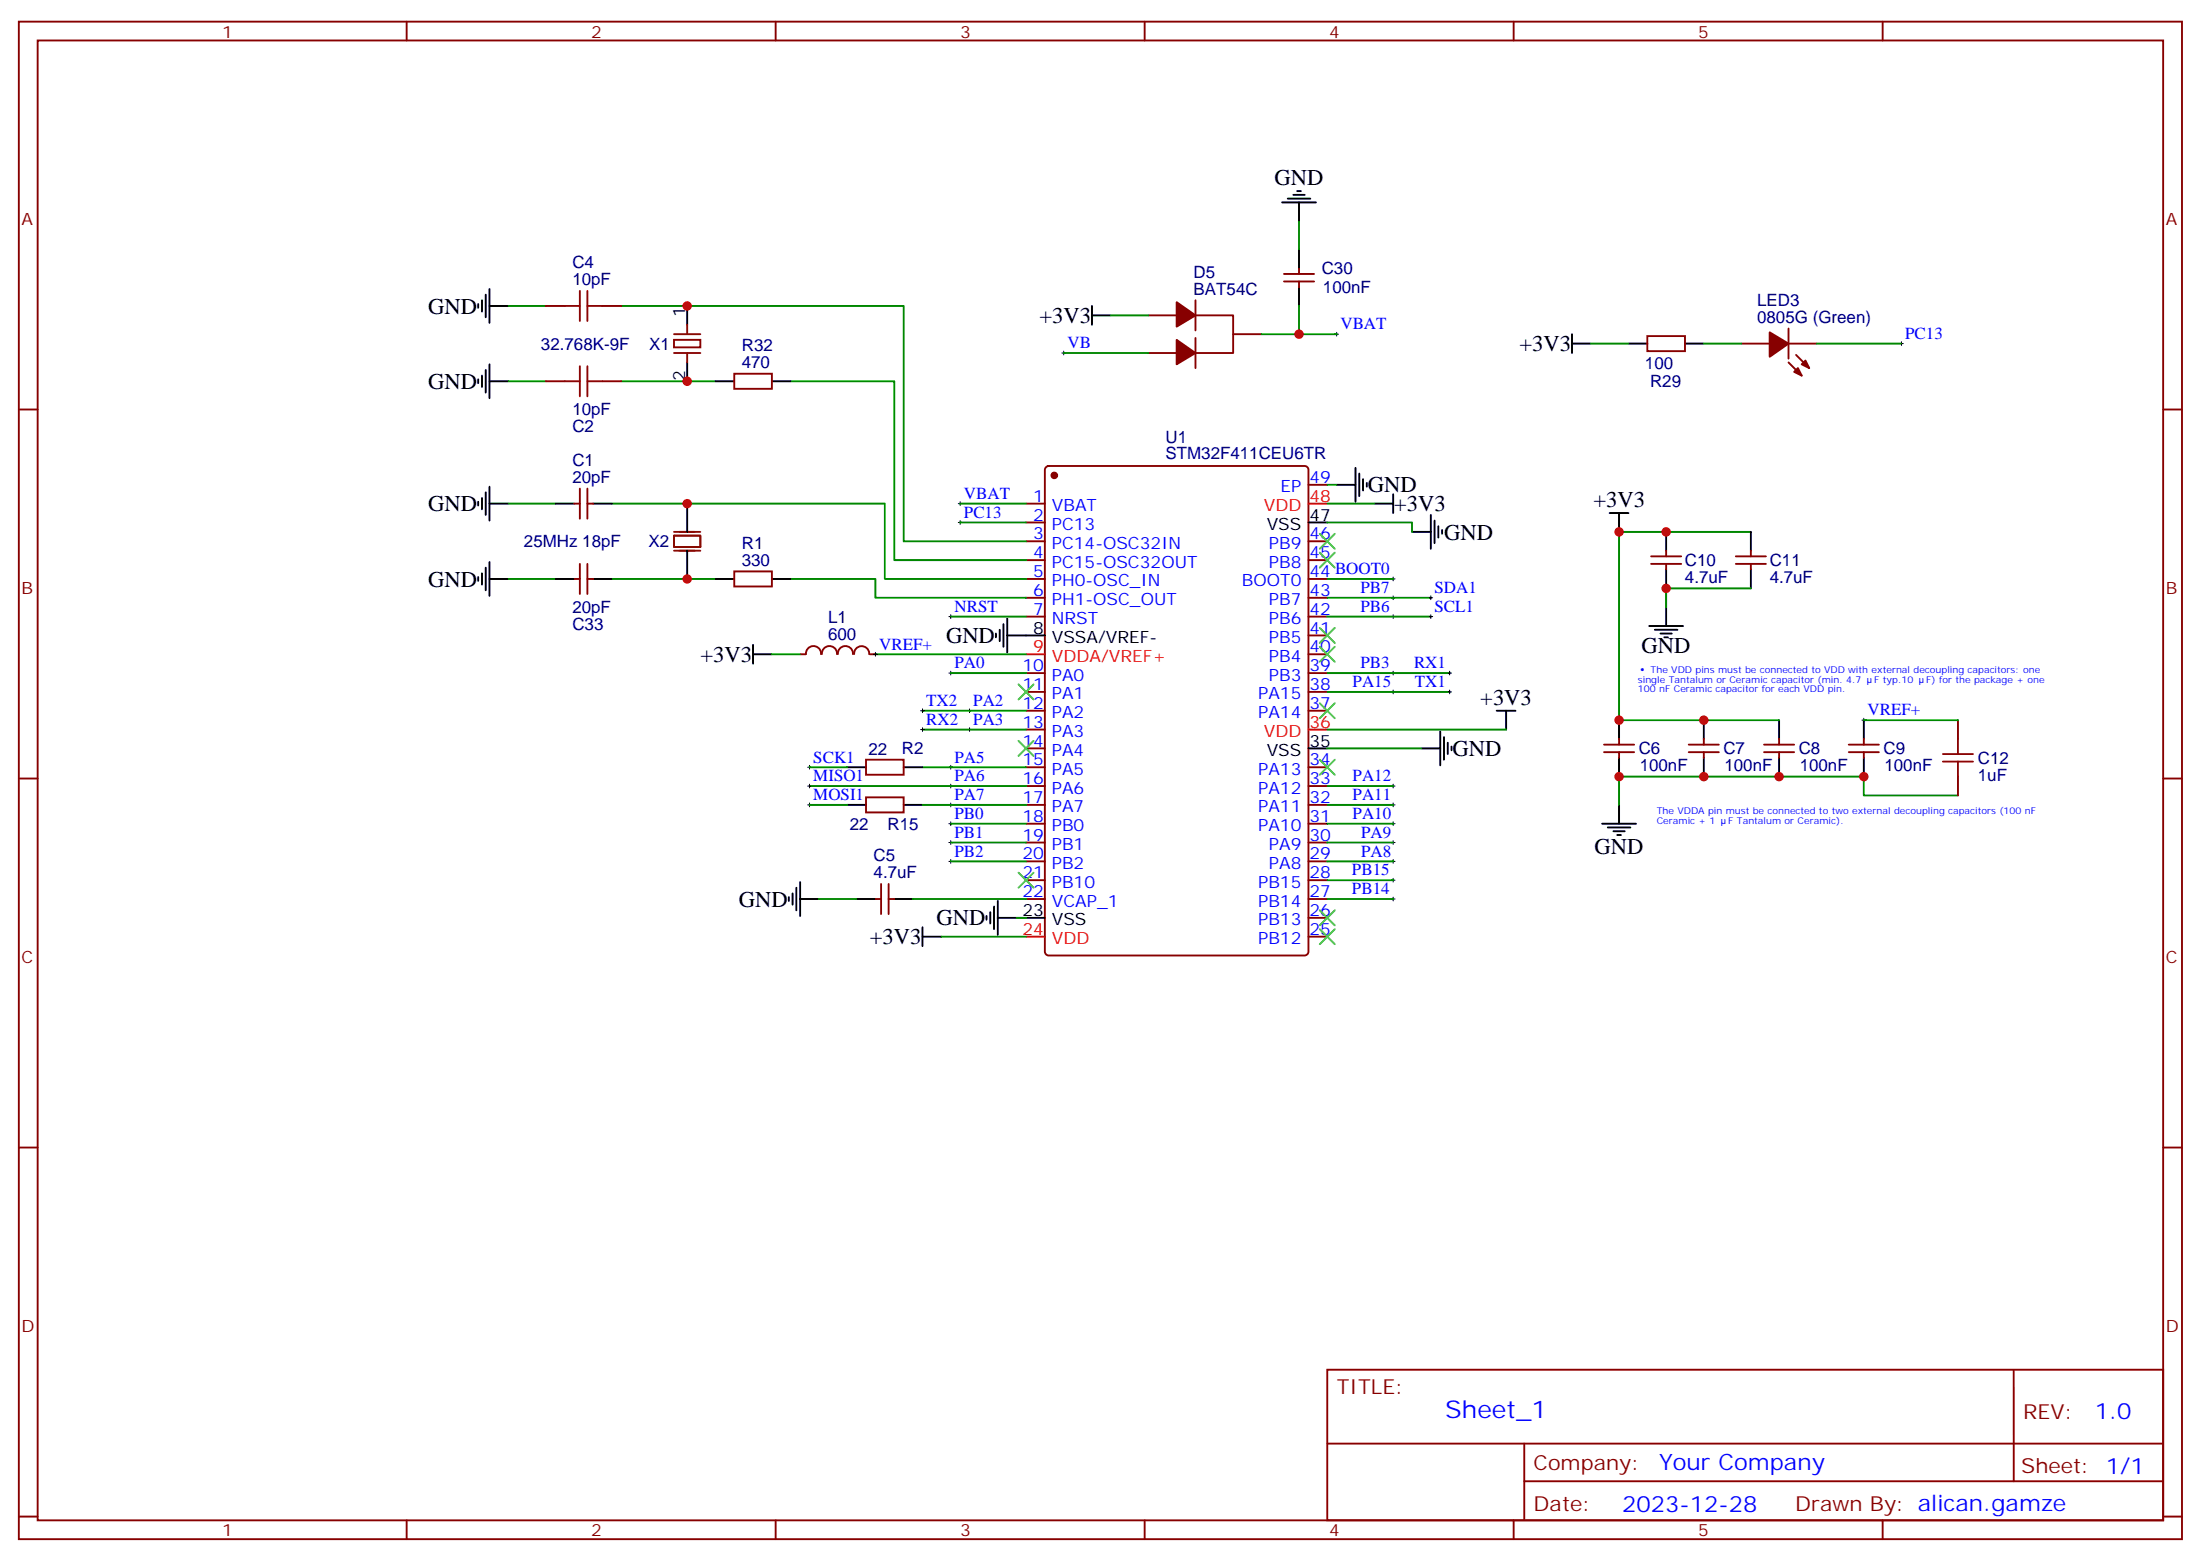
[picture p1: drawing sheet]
<svg xmlns="http://www.w3.org/2000/svg" width="412mm" height="292mm" viewBox="0 0 412 292" stroke-linecap="round" stroke-linejoin="round" font-family="sans-serif">
<g fill="none" stroke="#870000" stroke-width=".35">
<path d="M3.5 4.1h405.4v284.3h-405.4zM7.1 7.6h398.2v277.3h-398.2zM76.2 4.1v3.5M145.3 4.1v3.5M214.5 4.1v3.5M283.6 4.1v3.5M352.8 4.1v3.5M102.3 57.3h3.5M112.9 57.3h3.5M215.2 59.1h5.3M224 59.1h7.1v7h-7.1M224 56.3v5.6"/>
<path d="M240.6 52.7h5.6M240.6 51.3h5.6M243.4 50.3v1M243.4 52.7v1.1M3.5 76.7h3.6M102.3 71.4h3.5M112.9 71.4h3.5M126.3 63.7h4.9v1.4h-4.9zM137.6 70h7v2.8h-7zM215.2 66.1h5.3M224 63.3v5.7M231.1 62.6h5.3"/>
<path d="M308.7 63h7v2.8h-7zM326.3 64.4h5.3M335.1 64.4h5.3M335.1 67.9l2.5 2.5M335.1 61.6v5.6M336.5 66.5l2.5 2.5M405.3 76.7h3.6M107.6 94.4h1.1M108.7 91.5v5.7M110.1 94.4h1M110.1 91.5v5.7M192.3 94.4h3.5"/>
<path d="M192.3 97.9h3.5M196 87.5l.5-.2h48a.71 .71 0 0 1 .7 .7v90.3a.76 .76 0 0 1-.7 .7h-48a.76 .76 0 0 1-.7-.7v-90.3zM245.2 90.8h3.5M107.6 108.5h1.1M108.7 105.7v5.6M110.1 108.5h1M110.1 105.7v5.6M137.6 107.1h7v2.8h-7zM192.3 101.4h3.5M192.3 105h3.5M192.3 108.5h3.5M192.3 112h3.5"/>
<path d="M192.3 115.5h3.5M245.2 101.4h3.5M245.2 105h3.5M245.2 108.5h3.5M245.2 112h3.5M245.2 115.5h3.5M245.2 119.1h3.5M309.4 104.2h5.6M309.4 105.7h5.6M312.2 103.2v1M312.2 105.7v1M325.3 104.2h5.6"/>
<path d="M325.3 105.7h5.6M328.1 103.2v1M328.1 105.7v1M149.9 122.6h1.1M151 122.6a1.41 1.41 0 0 1 1.4-1.5 1.41 1.41 0 0 1 1.4 1.5M154 122.6a1.41 1.41 0 0 1 1.4-1.5 1.41 1.41 0 0 1 1.4 1.5M157 122.6a1.41 1.41 0 0 1 1.4-1.5 1.41 1.41 0 0 1 1.4 1.5M160.1 122.6a1.41 1.41 0 0 1 1.4-1.5 1.41 1.41 0 0 1 1.4 1.5M163 122.6h1M192.3 126.1h3.5M192.3 129.6h3.5M192.3 133.2h3.5"/>
<path d="M192.3 136.7h3.5M245.2 126.1h3.5M245.2 129.6h3.5M245.2 133.2h3.5M245.2 122.6h3.5M300.6 139.5h5.6M303.4 138.5v1M316.4 139.5h5.7M319.3 138.5v1M330.6 139.5h5.6M333.4 138.5v1M346.4 139.5h5.7"/>
<path d="M349.2 138.5v1M366.9 134.9v3.6M3.5 145.9h3.6M162.3 142.3h7v2.9h-7zM162.3 149.4h7v2.8h-7zM192.3 140.2h3.5M192.3 143.8h3.5M192.3 147.3h3.5M192.3 150.8h3.5M192.3 154.3h3.5M192.3 157.9h3.5M245.2 143.8h3.5"/>
<path d="M245.2 147.3h3.5M245.2 150.8h3.5M245.2 154.3h3.5M245.2 157.9h3.5M300.6 140.9h5.6M303.4 140.9v1.1M316.4 140.9h5.7M319.3 140.9v1.1M330.6 140.9h5.6M333.4 140.9v1.1M346.4 140.9h5.7M349.2 140.9v1.1"/>
<path d="M366.9 145.5v3.5M405.3 145.9h3.6M164 168.5h1.1M165.1 165.6v5.7M166.5 168.5h1.1M166.5 165.6v5.7M192.3 161.4h3.5M192.3 164.9h3.5M192.3 168.5h3.5M245.2 161.4h3.5M245.2 164.9h3.5M245.2 168.5h3.5"/>
<path d="M245.2 175.5h3.5M245.2 172h3.5M3.5 215h3.6M405.3 215h3.6M248.7 256.6h156.6v28.3h-156.6zM377.3 256.7v20.8M248.7 270.5h156.5M285.6 277.5h119.6M285.6 270.5v14.1M3.5 284.2h3.6M76.2 284.9v3.5M145.3 284.9v3.5"/>
<path d="M214.5 284.9v3.5M283.6 284.9v3.5M352.8 284.9v3.5M405.3 284.2h3.6"/>
</g>
<g fill="#870000" stroke="#870000" stroke-width=".35">
<path d="M220.5 56.6l3.5 2.5-3.5 2.1z"/>
<path d="M220.5 63.7l3.5 2.4-3.5 2.2z"/>
<path d="M337.6 68.3l.7-.7 .7 1.4z"/>
<path d="M336.2 69.7l.7-.7 .7 1.4z"/>
<path d="M331.6 62.3l3.5 2.1-3.5 2.5z"/>
<circle cx="197.6" cy="89.1" r=".53"/>
</g>
<g fill="none" stroke="#000" stroke-width=".35">
<path d="M240.2 37.9h6.4M241.3 37.2h4.2M242.4 36.5h2.1M243.1 35.8h.7M243.4 37.9v3.6M89.6 57v.7M90.3 56.3v2.1M91 55.2v4.2M91.7 57.3h3.5M91.7 54.2v6.3M128.8 57.3v3.6M204.6 59.1h3.5"/>
<path d="M204.6 57.3v3.6M243.4 46.7v3.6M243.4 53.8v3.5M89.6 71.1v.7M90.3 70.4v2.1M91 69.3v4.3M91.7 68.3v6.3M91.7 71.4h3.5M128.8 67.9v3.5M134.1 71.4h3.5M144.6 71.4h3.6M294.6 64.4h3.5"/>
<path d="M294.6 62.6v3.5M305.2 64.4h3.5M315.7 64.4h3.6M89.6 94v.7M90.3 93.3v2.1M91 92.3v4.2M91.7 91.2v6.3M91.7 94.4h3.5M104.1 94.4h3.5M111.1 94.4h3.6M128.8 94.4v5.3M245.2 97.9h3.5"/>
<path d="M250.5 90.8h3.5M254 87.7v6.3M254.7 88.7v4.3M255.4 89.8v2.1M256.1 90.5v.7M257.5 94.4h3.6M261.1 92.6v3.5M264.6 99.7h3.5M268.1 96.5v6.3M268.8 97.5v4.3M269.5 98.6v2.1M270.2 99.3v.7"/>
<path d="M301.6 96.1h3.6M303.4 96.1v3.6M312.2 99.7v3.5M328.1 99.7v3.5M89.6 108.1v.7M90.3 107.4v2.1M91 106.4v4.2M91.7 105.3v6.4M91.7 108.5h3.5M104.1 108.5h3.5M111.1 108.5h3.6M128.8 103.2v5.3"/>
<path d="M134.1 108.5h3.5M144.6 108.5h3.6M186.6 118.7v.7M187.3 118v2.1M188 116.9v4.3M188.7 119.1h7.1M188.7 115.9v6.3M309 117.3h6.4M310.1 118h4.2M311.1 118.7h2.2M311.9 119.4h.7M312.2 106.7v3.5"/>
<path d="M312.2 113.8v3.5M328.1 106.7v3.5M141.1 122.6h3.5M141.1 120.8v3.6M269.9 137.1v6.3M270.6 138.1v4.2M271.3 139.2v2.1M272 139.9v.7M280.5 133.2h3.5M282.2 133.2v3.5M303.4 134.9v3.6M319.3 134.9v3.6"/>
<path d="M333.4 134.9v3.6M349.2 134.9v3.6M158.7 143.8h3.6M158.7 150.8h3.6M169.3 143.8h3.6M169.3 150.8h3.6M245.2 140.2h3.5M266.3 140.2h3.6M300.2 154.3h6.4M301.3 155h4.2M302.3 155.8h2.1M303 156.5h.7"/>
<path d="M303.4 142v3.5M303.4 150.8v3.5M319.3 142v3.5M333.4 142v3.5M349.2 142v3.5M147.8 168.1v.7M148.5 167.4v2.1M149.2 166.3v4.3M149.9 168.5h3.6M149.9 165.3v6.3M160.5 168.5h3.5M167.6 168.5h3.5"/>
<path d="M172.9 175.5h3.5M172.9 173.7v3.6M184.9 171.6v.7M185.6 170.9v2.1M186.3 169.9v4.2M187 172h3.5M187 168.8v6.4M192.3 172h3.5"/>
</g>
<path d="M245.2 94.4h3.5M192.3 122.6h3.5M245.2 136.7h3.5M192.3 175.5h3.5" fill="none" stroke="#f00" stroke-width=".35"/>
<path d="M126.3 62.6h4.9M126.3 66.1h4.9M128.8 60.9v1.7M128.8 66.1v1.8M126.3 99.7h4.9M126.3 100.4h4.9v2.1h-4.9zM126.3 103.2h4.9" fill="none" stroke="#871200" stroke-width=".35"/>
<g fill="none" stroke="#008700" stroke-width=".35">
<path d="M95.2 57.3h7.1M116.4 57.3h52.9v44.1h23M208.1 59.1h7.1M243.4 41.5v5.2M243.4 57.3v5.3M95.2 71.4h7.1M116.4 71.4h17.7M148.2 71.4h19.4v33.6h24.7M199.3 66.1h15.9M236.4 62.6h14.1M298.1 64.4h7.1M319.3 64.4h7"/>
<path d="M340.4 64.4h15.9M95.2 94.4h8.9M114.7 94.4h51.1v14.1h26.5M179.9 94.4h12.4M179.9 97.9h12.4M248.7 97.9h15.9v1.8M248.7 94.4h8.8M248.7 90.8h1.8M328.1 99.7h-24.7v35.2h30M95.2 108.5h8.9M114.7 108.5h19.4M148.2 108.5h15.8v3.5h28.3"/>
<path d="M178.2 115.5h14.1M248.7 112h19.4M248.7 115.5h19.4M248.7 108.5h12.4M328.1 110.2h-15.9v3.6M144.6 122.6h5.3M164 122.6h28.3M172.9 133.2h19.4M172.9 136.7h19.4M178.2 126.1h14.1M248.7 136.7h33.5M248.7 126.1h22.9"/>
<path d="M248.7 129.6h22.9M349.2 134.9h17.7M151.7 147.3h40.6M151.7 150.8h7M151.7 143.8h7M172.9 143.8h19.4M172.9 150.8h19.4M178.2 154.3h14.1M178.2 157.9h14.1M248.7 140.2h17.6M248.7 147.3h12.4M248.7 150.8h12.4"/>
<path d="M248.7 154.3h12.4M248.7 157.9h12.4M366.9 149h-17.7v-3.5h-45.8v5.3M153.5 168.5h7M171.1 168.5h21.2M176.4 175.5h15.9M178.2 161.4h14.1M190.5 172h1.8M248.7 168.5h12.4M248.7 161.4h12.4M248.7 164.9h12.4"/>
</g>
<g fill="none" stroke="#000" stroke-width=".19">
<path d="M199 66.1h.7M199.3 65.8v.7M250.1 62.6h.7M250.5 62.3v.7M356 64.4h.7M356.3 64v.7M179.6 94.4h.7M179.6 97.9h.7M179.9 94v.7M179.9 97.5v.7M177.8 115.5h.7M178.2 115.2v.7"/>
<path d="M260.7 115.5h.7M260.7 112h.7M260.7 108.5h.7M261.1 108.1v.7M261.1 111.7v.7M261.1 115.2v.7M267.8 115.5h.7M267.8 112h.7M268.1 111.7v.7M268.1 115.2v.7M163.7 122.6h.7M164 122.2v.7"/>
<path d="M172.5 133.2h.7M172.5 136.7h.7M172.9 132.8v.7M172.9 136.3v.8M177.8 126.1h.7M178.2 125.8v.7M181.3 133.2h.7M181.3 136.7h.7M181.7 132.8v.7M181.7 136.3v.8M260.7 126.1h.7M260.7 129.6h.7"/>
<path d="M261.1 125.8v.7M261.1 129.3v.7M271.3 126.1h.7M271.3 129.6h.7M271.6 125.8v.7M271.6 129.3v.7M348.9 134.9h.7M349.2 134.6v.7M151.3 143.8h.7M151.3 147.3h.7M151.3 150.8h.7M151.7 143.4v.7"/>
<path d="M151.7 146.9v.7M151.7 150.5v.7M177.8 143.8h.7M177.8 147.3h.7M177.8 150.8h.7M177.8 157.9h.7M177.8 154.3h.7M178.2 143.4v.7M178.2 146.9v.7M178.2 150.5v.7M178.2 154v.7M178.2 157.5v.7"/>
<path d="M260.7 147.3h.7M260.7 150.8h.7M260.7 157.9h.7M260.7 154.3h.7M261.1 146.9v.7M261.1 150.5v.7M261.1 154v.7M261.1 157.5v.7M177.8 161.4h.7M178.2 161v.7M260.7 161.4h.7M260.7 168.5h.7"/>
<path d="M260.7 164.9h.7M261.1 161v.7M261.1 164.6v.7M261.1 168.1v.7"/>
</g>
<path d="M105.8 57.3h2.9M108.7 54.5v5.6M110.1 57.3h2.8M110.1 54.5v5.6M105.8 71.4h2.9M108.7 68.6v5.7M110.1 68.6v5.7M110.1 71.4h2.8M366.9 138.5v2.8M364.1 142.7h5.6M364.1 141.3h5.6M366.9 142.7v2.8" fill="none" stroke="#a10000" stroke-width=".35"/>
<g fill="none" stroke="#3c3" stroke-width=".35">
<path d="M247.3 117.7l2.8 2.8M247.3 103.5l2.8 2.9M247.3 100l2.8 2.8M250.1 117.7l-2.8 2.8M250.1 103.5l-2.8 2.9M250.1 100l-2.8 2.8M190.9 128.2l2.8 2.9M190.9 138.8l2.8 2.8M193.7 128.2l-2.8 2.9M193.7 138.8l-2.8 2.8M247.3 131.8l2.8 2.8M247.3 121.2l2.8 2.8"/>
<path d="M250.1 131.8l-2.8 2.8M250.1 121.2l-2.8 2.8M247.3 142.3l2.8 2.9M250.1 142.3l-2.8 2.9M190.9 163.5l2.8 2.8M193.7 163.5l-2.8 2.8M247.3 170.6l2.8 2.8M247.3 174.1l2.8 2.8M250.1 170.6l-2.8 2.8M250.1 174.1l-2.8 2.8"/>
</g>
<g fill="#c00">
<circle cx="128.8" cy="71.4" r=".88"/>
<circle cx="128.8" cy="108.5" r=".88"/>
<circle cx="128.8" cy="57.3" r=".88"/>
<circle cx="128.8" cy="94.4" r=".88"/>
<circle cx="303.4" cy="134.9" r=".88"/>
<circle cx="319.3" cy="134.9" r=".88"/>
<circle cx="312.2" cy="110.2" r=".88"/>
<circle cx="312.2" cy="99.7" r=".88"/>
<circle cx="303.4" cy="145.5" r=".88"/>
<circle cx="319.3" cy="145.5" r=".88"/>
<circle cx="333.4" cy="145.5" r=".88"/>
<circle cx="349.3" cy="145.5" r=".88"/>
<circle cx="303.4" cy="99.7" r=".88"/>
<circle cx="243.4" cy="62.6" r=".88"/>
</g>
<text font-size="4.6" fill="#00f" x="270.8" y="265.7">Sheet_1</text>
<g font-size="4.2">
<text x="238.8" y="34.7">GND</text>
<text x="80.3" y="58.8">GND</text>
<text x="194.8" y="60.5">+3V3</text>
<text x="284.7" y="65.8">+3V3</text>
<text x="80.3" y="72.9">GND</text>
<text x="80.3" y="95.8">GND</text>
<text x="256.3" y="92.3">GND</text>
<text x="261.2" y="95.8">+3V3</text>
<text x="298.6" y="95.1">+3V3</text>
<text x="270.6" y="101.1">GND</text>
<text x="80.3" y="109.9">GND</text>
<text x="131.3" y="124">+3V3</text>
<text x="177.3" y="120.5">GND</text>
<text x="307.6" y="122.3">GND</text>
<text x="277.4" y="132.1">+3V3</text>
<text x="272.2" y="141.6">GND</text>
<text x="298.8" y="160">GND</text>
<text x="138.5" y="169.9">GND</text>
<text x="175.5" y="173.4">GND</text>
<text x="163" y="176.9">+3V3</text>
</g>
<g font-size="4.2" fill="#00f">
<text x="392.5" y="265.9">1.0</text>
<text x="310.9" y="275.5">Your Company</text>
<text x="304" y="283.3">2023-12-28</text>
</g>
<g font-size="3.9" fill="#800">
<text x="250.5" y="261.2">TITLE:</text>
<text x="379.1" y="265.9">REV:</text>
<text x="287.4" y="275.4">Company:</text>
<text x="378.7" y="276">Sheet: 1/1</text>
<text x="287.4" y="283.1">Date:</text>
<text x="336.4" y="283.2">Drawn By: alican.gamze</text>
</g>
<g font-size="3.2" fill="#800">
<text x="41.6" y="7.1">1</text>
<text x="110.8" y="7.1">2</text>
<text x="179.9" y="7.1">3</text>
<text x="249.1" y="7.1">4</text>
<text x="318.2" y="7.1">5</text>
<text x="4.1" y="42.2">A</text>
<text x="405.9" y="42.2">A</text>
<text x="4.1" y="111.3">B</text>
<text x="405.9" y="111.3">B</text>
<text x="4.1" y="180.4">C</text>
<text x="405.9" y="180.4">C</text>
<text x="4.1" y="249.6">D</text>
<text x="405.9" y="249.6">D</text>
<text x="41.6" y="287.9">1</text>
<text x="110.8" y="287.9">2</text>
<text x="179.9" y="287.9">3</text>
<text x="249.1" y="287.9">4</text>
<text x="318.2" y="287.9">5</text>
</g>
<g font-size="3.2" fill="#000080">
<text x="107.3" y="53.4">10pF</text>
<text x="107.3" y="50.2">C4</text>
<text x="223.7" y="52">D5</text>
<text x="247.7" y="51.4">C30</text>
<text x="223.7" y="55.2">BAT54C</text>
<text x="247.9" y="54.9">100nF</text>
<text x="329.3" y="57.3">LED3</text>
<text x="101.4" y="65.5">32.768K-9F</text>
<text x="121.6" y="65.5">X1</text>
<text x="139" y="65.8">R32</text>
<text x="329.3" y="60.5">0805G (Green)</text>
<text x="139" y="69">470</text>
<text x="308.2" y="69.1">100</text>
<text x="107.3" y="77.8">10pF</text>
<text x="309.2" y="72.6">R29</text>
<text x="107.3" y="81">C2</text>
<text x="218.4" y="83">U1</text>
<text x="107.3" y="87.3">C1</text>
<text x="218.4" y="86">STM32F411CEU6TR</text>
<text x="107.3" y="90.5">20pF</text>
<text x="98.2" y="102.6">25MHz 18pF</text>
<text x="121.5" y="102.6">X2</text>
<text x="139" y="106">330</text>
<text x="139" y="102.8">R1</text>
<text x="315.7" y="106.1">C10</text>
<text x="331.6" y="106.1">C11</text>
<text x="315.7" y="109.2">4.7uF</text>
<text x="331.6" y="109.2">4.7uF</text>
<text x="107.3" y="114.8">20pF</text>
<text x="107.3" y="118">C33</text>
<text x="155.2" y="120">600</text>
<text x="155.2" y="116.8">L1</text>
<text x="162.7" y="141.4">22</text>
<text x="169" y="141.4">R2</text>
<text x="307.1" y="141.4">C6</text>
<text x="322.9" y="141.4">C7</text>
<text x="337.1" y="141.4">C8</text>
<text x="352.9" y="141.4">C9</text>
<text x="370.6" y="143.1">C12</text>
<text x="307.3" y="144.5">100nF</text>
<text x="323.1" y="144.5">100nF</text>
<text x="337.2" y="144.5">100nF</text>
<text x="353.1" y="144.5">100nF</text>
<text x="370.6" y="146.3">1uF</text>
<text x="159.2" y="155.5">22</text>
<text x="166.3" y="155.5">R15</text>
<text x="163.7" y="161.4">C5</text>
<text x="163.7" y="164.6">4.7uF</text>
</g>
<g font-size="3.2">
<text x="128.4" y="59.4" transform="rotate(-90 128.4 59.4)">1</text>
<text x="128.4" y="71.3" transform="rotate(-90 128.4 71.3)">2</text>
<text x="237.4" y="99.3">VSS</text>
<text x="245.4" y="97.5">47</text>
<text x="193.6" y="118.7">8</text>
<text x="197.1" y="120.5">VSSA/VREF-</text>
<text x="237.4" y="141.6">VSS</text>
<text x="245.4" y="139.9">35</text>
<text x="191.6" y="171.6">23</text>
<text x="197.1" y="173.4">VSS</text>
</g>
<g font-size="3.2" fill="#00f">
<text x="200" y="65.3">VB</text>
<text x="251.2" y="61.7">VBAT</text>
<text x="357" y="63.5">PC13</text>
<text x="180.6" y="93.5">VBAT</text>
<text x="193.6" y="94">1</text>
<text x="197.1" y="95.8">VBAT</text>
<text x="240" y="92.3">EP</text>
<text x="245.4" y="90.5">49</text>
<text x="180.6" y="97">PC13</text>
<text x="193.6" y="97.5">2</text>
<text x="193.6" y="101.1">3</text>
<text x="197.1" y="99.3">PC13</text>
<text x="245.4" y="101.1">46</text>
<text x="193.6" y="104.6">4</text>
<text x="197.1" y="102.8">PC14-OSC32IN</text>
<text x="197.1" y="106.4">PC15-OSC32OUT</text>
<text x="237.8" y="106.4">PB8</text>
<text x="237.8" y="102.8">PB9</text>
<text x="245.4" y="104.6">45</text>
<text x="193.6" y="108.1">5</text>
<text x="193.6" y="111.7">6</text>
<text x="197.1" y="109.9">PH0-OSC_IN</text>
<text x="197.1" y="113.4">PH1-OSC_OUT</text>
<text x="232.7" y="109.9">BOOT0</text>
<text x="237.8" y="113.4">PB7</text>
<text x="245.4" y="111.7">43</text>
<text x="245.4" y="108.1">44 BOOT0</text>
<text x="254.9" y="111.1">PB7</text>
<text x="268.8" y="111.1">SDA1</text>
<text x="178.9" y="114.7">NRST</text>
<text x="193.6" y="115.2">7</text>
<text x="197.1" y="116.9">NRST</text>
<text x="237.8" y="116.9">PB6</text>
<text x="245.4" y="118.7">41</text>
<text x="245.4" y="115.2">42</text>
<text x="254.9" y="114.7">PB6</text>
<text x="268.8" y="114.7">SCL1</text>
<text x="164.7" y="121.7">VREF+</text>
<text x="178.9" y="125.2">PA0</text>
<text x="191.6" y="125.8">10</text>
<text x="237.8" y="124">PB4</text>
<text x="237.8" y="120.5">PB5</text>
<text x="245.4" y="125.8">39</text>
<text x="245.4" y="122.2">40</text>
<text x="254.9" y="125.2">PB3</text>
<text x="265" y="125.2">RX1</text>
<text x="191.6" y="129.3">11</text>
<text x="197.1" y="127.5">PA0</text>
<text x="197.1" y="131.1">PA1</text>
<text x="235.8" y="131.1">PA15</text>
<text x="237.8" y="127.5">PB3</text>
<text x="245.4" y="129.3">38</text>
<text x="253.5" y="128.8">PA15</text>
<text x="265.1" y="128.8">TX1</text>
<text x="173.6" y="135.8">RX2</text>
<text x="173.6" y="132.3">TX2</text>
<text x="182.4" y="132.3">PA2</text>
<text x="182.4" y="135.8">PA3</text>
<text x="191.6" y="132.8">12</text>
<text x="191.6" y="136.3">13</text>
<text x="197.1" y="134.6">PA2</text>
<text x="235.8" y="134.6">PA14</text>
<text x="245.4" y="132.8">37</text>
<text x="350" y="134.1">VREF+</text>
<text x="152.4" y="142.9">SCK1</text>
<text x="178.9" y="142.9">PA5</text>
<text x="191.6" y="139.9">14</text>
<text x="191.6" y="143.4">15</text>
<text x="197.1" y="138.1">PA3</text>
<text x="197.1" y="141.6">PA4</text>
<text x="245.4" y="143.4">34</text>
<text x="152.4" y="149.9">MOSI1</text>
<text x="152.4" y="146.4">MISO1</text>
<text x="178.9" y="146.4">PA6</text>
<text x="178.9" y="149.9">PA7</text>
<text x="191.6" y="146.9">16</text>
<text x="197.1" y="145.2">PA5</text>
<text x="197.1" y="148.7">PA6</text>
<text x="235.8" y="148.7">PA12</text>
<text x="235.8" y="145.2">PA13</text>
<text x="245.4" y="146.9">33</text>
<text x="253.5" y="149.9">PA11</text>
<text x="253.5" y="146.4">PA12</text>
<text x="178.9" y="153.5">PB0</text>
<text x="191.6" y="150.5">17</text>
<text x="191.6" y="154">18</text>
<text x="197.1" y="152.2">PA7</text>
<text x="197.1" y="155.8">PB0</text>
<text x="235.8" y="155.8">PA10</text>
<text x="235.8" y="152.2">PA11</text>
<text x="245.4" y="154">31</text>
<text x="245.4" y="150.5">32</text>
<text x="253.5" y="153.5">PA10</text>
<text x="178.9" y="157">PB1</text>
<text x="178.9" y="160.5">PB2</text>
<text x="191.6" y="157.5">19</text>
<text x="191.6" y="161">20</text>
<text x="197.1" y="159.3">PB1</text>
<text x="237.8" y="159.3">PA9</text>
<text x="245.4" y="161">29</text>
<text x="245.4" y="157.5">30</text>
<text x="255" y="160.5">PA8</text>
<text x="255" y="157">PA9</text>
<text x="191.6" y="164.6">21</text>
<text x="197.1" y="162.8">PB2</text>
<text x="197.1" y="166.3">PB10</text>
<text x="235.8" y="166.3">PB15</text>
<text x="237.8" y="162.8">PA8</text>
<text x="245.4" y="164.6">28</text>
<text x="253.3" y="167.6">PB14</text>
<text x="253.3" y="164">PB15</text>
<text x="191.6" y="168.1">22</text>
<text x="197.1" y="169.9">VCAP_1</text>
<text x="235.8" y="173.4">PB13</text>
<text x="235.8" y="169.9">PB14</text>
<text x="245.4" y="171.6">26</text>
<text x="245.4" y="168.1">27</text>
<text x="235.8" y="176.9">PB12</text>
<text x="245.4" y="175.2">25</text>
</g>
<g font-size="3.2" fill="#f00">
<text x="236.8" y="95.8">VDD</text>
<text x="245.4" y="94">48</text>
<text x="193.6" y="122.2">9</text>
<text x="197.1" y="124">VDDA/VREF+</text>
<text x="245.4" y="136.3">36</text>
<text x="236.8" y="138.1">VDD</text>
<text x="191.6" y="175.2">24</text>
<text x="197.1" y="176.9">VDD</text>
</g>
<g font-size="1.8" fill="#00f">
<text x="306.9" y="127.9">single Tantalum or Ceramic capacitor (min. 4.7</text>
<text x="306.9" y="129.6">100 nF Ceramic capacitor for each VDD pin.</text>
<text x="309.3" y="126.1">The VDD pins must be connected to VDD with external decoupling capacitors: one</text>
<text x="351.2" y="127.9">F typ.10</text>
<text x="360.9" y="127.9">F) for the package + one</text>
<text x="310.4" y="152.6">The VDDA pin must be connected to two external decoupling capacitors (100 nF</text>
<text x="310.4" y="154.3">Ceramic + 1</text>
<text x="323.8" y="154.3">F Tantalum or Ceramic).</text>
</g>
</svg>
